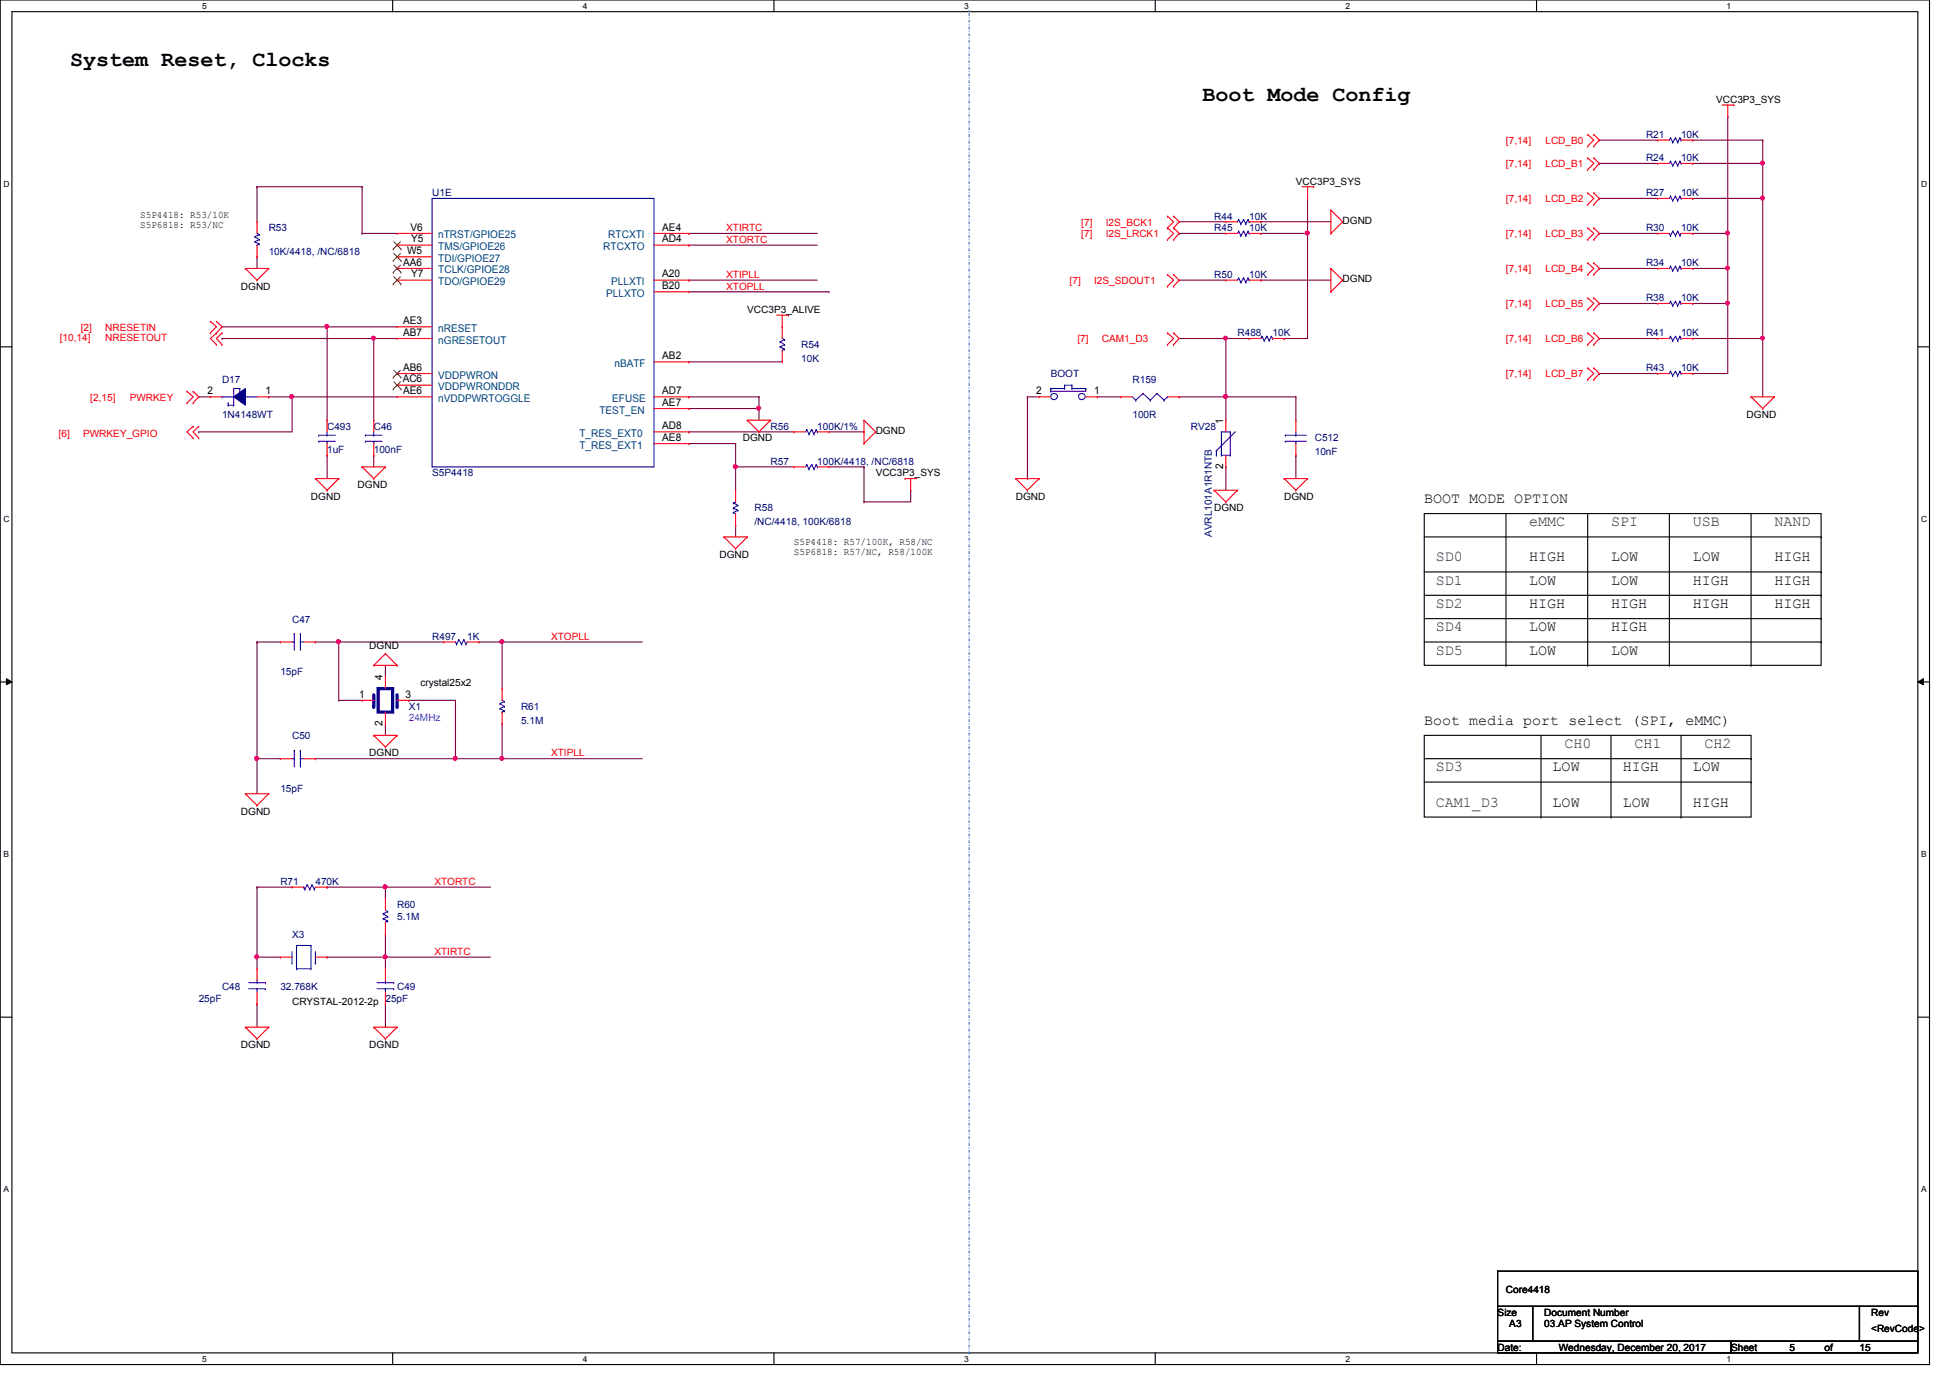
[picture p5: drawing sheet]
<svg xmlns="http://www.w3.org/2000/svg" width="297mm" height="210mm" viewBox="0 0 297 210" stroke-linecap="round" stroke-linejoin="round" font-family="sans-serif">
<path d="M0 0h293.9v207.9h-293.9zM1.8 1.8h290.3v204.3h-290.3z" fill="none" stroke="#000" stroke-width=".17"/>
<g fill="#fff">
<path d="M30.8 .3h.7v1.4h-.7z"/>
<path d="M30.8 206.3h.7v1.5h-.7z"/>
</g>
<path d="M59.8 0v1.8M59.8 206.1v1.8" fill="none" stroke="#000" stroke-width=".17"/>
<g fill="#fff">
<path d="M88.8 .3h.6v1.4h-.6z"/>
<path d="M88.8 206.3h.6v1.5h-.6z"/>
</g>
<path d="M117.9 0v1.8M117.9 206.1v1.8" fill="none" stroke="#000" stroke-width=".17"/>
<g fill="#fff">
<path d="M146.9 .3h.6v1.4h-.6z"/>
<path d="M146.9 206.3h.6v1.5h-.6z"/>
</g>
<path d="M176 0v1.8M176 206.1v1.8" fill="none" stroke="#000" stroke-width=".17"/>
<g fill="#fff">
<path d="M204.9 .3h.7v1.4h-.7z"/>
<path d="M204.9 206.3h.7v1.5h-.7z"/>
</g>
<path d="M234.1 0v1.8M234.1 206.1v1.8" fill="none" stroke="#000" stroke-width=".17"/>
<g fill="#fff">
<path d="M263 .3h.7v1.4h-.7z"/>
<path d="M263 206.3h.7v1.5h-.7z"/>
<path d="M.5 27.3h1v1.4h-1z"/>
<path d="M292.6 27.3h1v1.4h-1z"/>
<path d="M.5 78.3h1v1.5h-1z"/>
<path d="M292.6 78.3h1v1.5h-1z"/>
</g>
<path d="M0 52.8h1.8M292.1 52.8h1.8" fill="none" stroke="#000" stroke-width=".17"/>
<g fill="#fff">
<path d="M.5 129.4h.9v1.4h-.9z"/>
<path d="M292.6 129.4h.9v1.4h-.9z"/>
</g>
<path d="M0 103.9h1.8M292.1 103.9h1.8" fill="none" stroke="#000" stroke-width=".17"/>
<path d="M1 103.4l.8 .5-.8 .4zM292.1 103.9l.9-.5v.9z" fill="#000"/>
<path d="M1 103.4l.8 .5-.8 .4zM292.1 103.9l.9-.5v.9z" fill="none" stroke="#000" stroke-width=".15"/>
<g fill="#fff">
<path d="M.5 180.4h.8v1.5h-.8z"/>
<path d="M292.6 180.4h.8v1.5h-.8z"/>
</g>
<g fill="none" stroke="#000" stroke-width=".17">
<path d="M217 78.2h60.4v23.1h-60.4zM229.4 78.2v23.1M241.8 78.2v23.1M254.3 78.2v23.1M266.7 78.2v23.1M217 81.8h60.4M217 87.1h60.4M217 90.7h60.4M217 94.2h60.4M217 97.8h60.4M277.4 81.8h.1M277.4 87.1h.1"/>
<path d="M277.4 90.7h.1M277.4 94.2h.1M277.4 97.8h.1M217 112h49.7v12.5h-49.7zM217 115.6h49.7M217 119.1h49.7M229.4 101.3h.1M234.7 112v12.5M241.8 101.3h.1M245.4 112v12.5M254.3 101.3h.1M256.1 112v12.5"/>
<path d="M266.7 101.3h.1M266.7 115.6h.1M266.7 119.1h.1M234.7 124.5h.1M245.4 124.5h.1M256.1 124.5h.1M0 154.9h1.8M292.1 154.9h1.8"/>
</g>
<path d="M147.6 1.6h.1M147.6 206.2v-204.6" fill="none" stroke="#0080ff" stroke-width=".17" stroke-dasharray=".3 .3 0 .3"/>
<path d="M69.4 115.6h.1M69.4 115.6h7.1" fill="none" stroke="#800040" stroke-width=".17"/>
<circle cx="76.4" cy="115.5" r=".31" fill="#f0f"/>
<circle cx="76.4" cy="115.5" r=".31" fill="none" stroke="#f0f" stroke-width=".17"/>
<circle cx="69.3" cy="115.5" r=".31" fill="#f0f"/>
<circle cx="69.3" cy="115.5" r=".31" fill="none" stroke="#f0f" stroke-width=".17"/>
<path d="M104.9 55.1h.1M104.9 55.1h14.3M104.9 62.2h.1M104.9 62.2h10.7" fill="none" stroke="#800040" stroke-width=".17"/>
<circle cx="115.6" cy="62.2" r=".31" fill="#f0f"/>
<circle cx="115.6" cy="62.2" r=".31" fill="none" stroke="#f0f" stroke-width=".17"/>
<path d="M51.6 97.8h.1M51.6 97.8h16M39.2 135.1h.1M39.2 135.1v10.7" fill="none" stroke="#800040" stroke-width=".17"/>
<circle cx="39.1" cy="145.7" r=".31" fill="#f0f"/>
<circle cx="39.1" cy="145.7" r=".31" fill="none" stroke="#f0f" stroke-width=".17"/>
<path d="M49.8 135.1h.1M49.8 135.1h8.9" fill="none" stroke="#800040" stroke-width=".17"/>
<circle cx="58.7" cy="135.1" r=".31" fill="#f0f"/>
<circle cx="58.7" cy="135.1" r=".31" fill="none" stroke="#f0f" stroke-width=".17"/>
<g fill="none" stroke="#800040" stroke-width=".17">
<path d="M48 97.8h.1M48 97.8h3.6M51.6 97.8h.1M51.6 97.8v8.9M76.5 97.8h.1M76.5 97.8v7.1M48 115.6h.1M48 115.6h21.4M76.5 115.6h.1M76.5 110.2h.1M76.5 115.6h21.3M76.5 110.2v5.4"/>
<path d="M58.7 135.1h.1M58.7 135.1h16"/>
</g>
<circle cx="51.5" cy="97.7" r=".31" fill="#f0f"/>
<circle cx="51.5" cy="97.7" r=".31" fill="none" stroke="#f0f" stroke-width=".17"/>
<g fill="none" stroke="#800040" stroke-width=".17">
<path d="M56.9 51.6h.1M56.9 51.6v12.4M56.9 69.3h.1M56.9 69.3v1.8M39.2 97.8h.1M39.2 97.8h3.5M39.2 115.6h.1M39.2 115.6v5.3M39.2 115.6h3.5M51.6 106.7h.1M51.6 106.7h3.6M62.3 106.7h.1"/>
<path d="M62.3 106.7h7.1M69.4 106.7h.1M69.4 106.7v8.9M39.2 145.8h.1M39.2 152.9h.1M39.2 145.8v1.8M39.2 152.9v3.6M39.2 145.8h3.5M49.8 145.8h.1M49.8 145.8h8.9M58.7 145.8h.1M58.7 152.9h.1"/>
<path d="M58.7 145.8v1.8M58.7 152.9v3.6"/>
</g>
<circle cx="56.9" cy="51.5" r=".31" fill="#f0f"/>
<circle cx="56.9" cy="51.5" r=".31" fill="none" stroke="#f0f" stroke-width=".17"/>
<path d="M115.6 62.2h.1M115.6 62.2v1.8M39.2 97.8h.1M39.2 97.8v17.8" fill="none" stroke="#800040" stroke-width=".17"/>
<circle cx="39.1" cy="115.5" r=".31" fill="#f0f"/>
<circle cx="39.1" cy="115.5" r=".31" fill="none" stroke="#f0f" stroke-width=".17"/>
<g fill="none" stroke="#800040" stroke-width=".17">
<path d="M104.9 35.6h.1M104.9 37.3h.1M104.9 35.6h19.6M104.9 37.3h19.6M33.8 49.8h.1M33.8 51.6h.1M33.8 49.8h16M33.8 51.6h26.7M56.9 51.6h.1M104.9 42.7h.1M104.9 42.7h19.6M104.9 44.4h21.4"/>
<path d="M126.3 44.4h.1M104.9 60.5h.1M104.9 65.8h.1M104.9 67.6h.1M104.9 60.5h10.7M104.9 65.8h16M104.9 67.6h7.2M112.1 71.1h.1M112.1 71.1v3.6M115.6 60.5h.1M115.6 60.5v1.7M126.3 65.8h5.3"/>
<path d="M131.6 65.8h.1M76.5 97.8h.1M76.5 97.8h21.3"/>
</g>
<circle cx="112" cy="71.1" r=".31" fill="#f0f"/>
<circle cx="112" cy="71.1" r=".31" fill="none" stroke="#f0f" stroke-width=".17"/>
<path d="M30.3 60.5h.1M30.3 65.8h.1M30.3 60.5h1.7M40.9 60.5h.1M40.9 60.5h19.6M44.5 60.5h.1M44.5 60.5v5.3h-14.2M112.1 80h.1M112.1 80v1.8" fill="none" stroke="#800040" stroke-width=".17"/>
<circle cx="44.4" cy="60.4" r=".31" fill="#f0f"/>
<circle cx="44.4" cy="60.4" r=".31" fill="none" stroke="#f0f" stroke-width=".17"/>
<g fill="none" stroke="#800040" stroke-width=".17">
<path d="M179.6 35.6h.1M179.6 35.6h7.1M243.6 30.2h.1M243.6 30.2h8.9M257.8 21.3h.1M257.8 21.3h10.7M263.2 35.6h.1M263.2 35.6v5.3M257.8 51.6h.1M257.8 46.2h.1M257.8 56.9h.1M257.8 51.6h10.7"/>
<path d="M257.8 46.2h5.4M263.2 46.2h.1M263.2 46.2v10.7h-5.4"/>
</g>
<circle cx="263.1" cy="46.2" r=".31" fill="#f0f"/>
<circle cx="263.1" cy="46.2" r=".31" fill="none" stroke="#f0f" stroke-width=".17"/>
<g fill="none" stroke="#800040" stroke-width=".17">
<path d="M192.1 35.6h.1M199.2 30.2h.1M199.2 30.2v5.4h-7.1M243.6 24.9h.1M243.6 24.9h8.9M257.8 30.2h.1M257.8 24.9h.1M257.8 30.2h10.7M257.8 24.9h10.7M243.6 40.9h.1M243.6 56.9h.1M243.6 51.6h.1"/>
<path d="M243.6 46.2h.1M243.6 40.9h8.9M243.6 56.9h8.9M243.6 51.6h8.9M243.6 46.2h8.9M257.8 40.9h.1M257.8 40.9h5.4M263.2 40.9h.1M263.2 40.9v5.3"/>
</g>
<circle cx="263.1" cy="40.8" r=".31" fill="#f0f"/>
<circle cx="263.1" cy="40.8" r=".31" fill="none" stroke="#f0f" stroke-width=".17"/>
<path d="M179.6 33.8h.1M179.6 33.8h7.1M192.1 33.8h.1M192.1 33.8h10.6M243.6 21.3h.1M243.6 21.3h8.9M257.8 35.6h.1M257.8 35.6h5.4" fill="none" stroke="#800040" stroke-width=".17"/>
<circle cx="263.1" cy="35.5" r=".31" fill="#f0f"/>
<circle cx="263.1" cy="35.5" r=".31" fill="none" stroke="#f0f" stroke-width=".17"/>
<path d="M263.2 17.8h.1M263.2 17.8v17.8M243.6 35.6h.1M243.6 35.6h8.9M268.5 21.3h.1M268.5 24.9h.1M268.5 21.3v8.9" fill="none" stroke="#800040" stroke-width=".17"/>
<circle cx="268.5" cy="30.2" r=".31" fill="#f0f"/>
<circle cx="268.5" cy="30.2" r=".31" fill="none" stroke="#f0f" stroke-width=".17"/>
<circle cx="268.5" cy="24.8" r=".31" fill="#f0f"/>
<circle cx="268.5" cy="24.8" r=".31" fill="none" stroke="#f0f" stroke-width=".17"/>
<path d="M268.5 30.2h.1M268.5 30.2v30.3M268.5 51.6h.1" fill="none" stroke="#800040" stroke-width=".17"/>
<circle cx="268.5" cy="51.5" r=".31" fill="#f0f"/>
<circle cx="268.5" cy="51.5" r=".31" fill="none" stroke="#f0f" stroke-width=".17"/>
<g fill="none" stroke="#800040" stroke-width=".17">
<path d="M39.2 39.1h.1M39.2 28.4h.1M39.2 28.4v5.4M39.2 39.1v1.8M39.2 28.4h16M55.2 28.4h.1M55.2 35.6h.1M55.2 28.4v7.2M55.2 35.6h5.3M179.6 42.7h.1M179.6 42.7h7.1M192.1 42.7h.1"/>
<path d="M192.1 42.7h10.6M112.1 71.1h.1M112.1 67.6h.1M112.1 71.1h8.8M112.1 67.6v3.5M126.3 71.1h5.3M131.6 71.1h.1M131.6 76.5h.1M131.6 71.1v5.4M138.7 74.7h.1M138.7 74.7v1.8h-7.1M58.7 110.2h.1"/>
<path d="M58.7 101.3h.1M58.7 101.3v1.8M58.7 110.2v1.8M39.2 135.1h.1M39.2 135.1h5.3M58.7 142.2h.1M58.7 142.2v3.6"/>
</g>
<circle cx="58.7" cy="145.7" r=".31" fill="#f0f"/>
<circle cx="58.7" cy="145.7" r=".31" fill="none" stroke="#f0f" stroke-width=".17"/>
<path d="M49.8 49.8h.1M49.8 49.8v14.2M49.8 69.3h.1M49.8 69.3v3.6" fill="none" stroke="#800040" stroke-width=".17"/>
<circle cx="49.8" cy="49.7" r=".31" fill="#f0f"/>
<circle cx="49.8" cy="49.7" r=".31" fill="none" stroke="#f0f" stroke-width=".17"/>
<path d="M49.8 49.8h.1M49.8 49.8h10.7M186.7 51.6h.1M186.7 51.6v8.9" fill="none" stroke="#800040" stroke-width=".17"/>
<circle cx="186.7" cy="60.4" r=".31" fill="#f0f"/>
<circle cx="186.7" cy="60.4" r=".31" fill="none" stroke="#f0f" stroke-width=".17"/>
<circle cx="186.7" cy="51.5" r=".31" fill="#f0f"/>
<circle cx="186.7" cy="51.5" r=".31" fill="none" stroke="#f0f" stroke-width=".17"/>
<g fill="none" stroke="#800040" stroke-width=".17">
<path d="M199.2 35.6h.1M199.2 35.6v16h-3.6M179.6 51.6h7.1M186.7 51.6h.1M195.6 51.6h.1M156.5 72.9h.1M156.5 60.5h.1M156.5 60.5h1.8M156.5 60.5v12.4M167.2 60.5h.1M167.2 60.5h3.5M179.6 60.5h.1"/>
<path d="M179.6 60.5h17.8M186.7 71.1h.1M186.7 60.5h.1M186.7 71.1v3.6M197.4 60.5h.1M197.4 69.3h.1M197.4 60.5v3.5M197.4 69.3v3.6"/>
</g>
<circle cx="199.1" cy="35.5" r=".31" fill="#f0f"/>
<circle cx="199.1" cy="35.5" r=".31" fill="none" stroke="#f0f" stroke-width=".17"/>
<path d="M186.7 51.6h3.6M190.3 51.6h.1M186.7 60.5h.1M186.7 60.5v3.5M72.9 97.8h.1M72.9 97.8h3.6" fill="none" stroke="#800040" stroke-width=".17"/>
<circle cx="76.4" cy="97.7" r=".31" fill="#f0f"/>
<circle cx="76.4" cy="97.7" r=".31" fill="none" stroke="#f0f" stroke-width=".17"/>
<path d="M58.7 135.1h.1M58.7 135.1v1.8M58.7 145.8h.1M58.7 145.8h16" fill="none" stroke="#800040" stroke-width=".17"/>
<g fill="none" stroke="#f00" stroke-width=".17">
<path d="M262.3 16h1.8M263.2 17.8h.1M263.2 16v1.8M264.1 16h.1M177.8 34.7h.1M177.8 32.9h.1M177.8 36.5h.1M177.8 32.9l1 .9-1 .9M177.8 34.7l1 .9-1 .9M178.8 32.9h.1M178.8 34.7h.1M178.8 36.5h.1"/>
<path d="M178.8 32.9l.8 .9-.8 .9M178.8 34.7l.8 .9-.8 .9M186.7 33.8h.1M186.7 35.6h.1M186.7 33.8h1.8M186.7 35.6h1.8M190.3 33.8h1.8M190.3 35.6h1.8M192.1 33.8h.1M192.1 35.6h.1M198.3 28.4h1.8M199.2 30.2h.1"/>
<path d="M199.2 28.4v1.8M200.1 28.4h.1M202.7 32h.1M202.7 35.6h.1M202.7 32v3.6M202.7 32l1.8 1.8M204.5 33.8h.1M204.5 33.8l-1.8 1.8M241.8 22.3h.1M241.8 20.5h.1M241.8 25.8h.1M241.8 24h.1"/>
<path d="M241.8 31.2h.1M241.8 29.4h.1M241.8 36.5h.1M241.8 34.7h.1M241.8 20.5l1 .8-1 1M241.8 24l1 .9-1 .9M241.8 29.4l1 .8-1 1M241.8 34.7l1 .9-1 .9M242.8 20.5h.1M242.8 22.3h.1M242.8 24h.1M242.8 25.8h.1"/>
<path d="M242.8 29.4h.1M242.8 31.2h.1M242.8 34.7h.1M242.8 36.5h.1M242.8 20.5l.8 .8-.8 1M242.8 24l.8 .9-.8 .9M242.8 29.4l.8 .8-.8 1M242.8 34.7l.8 .9-.8 .9M252.5 30.2h.1M252.5 21.3h.1M252.5 30.2h1.8M252.5 21.3h1.8"/>
<path d="M256.1 30.2h1.7M256.1 21.3h1.7M257.8 30.2h.1M257.8 21.3h.1M28.5 59.6h.1M28.5 59.6l.9 .9-.9 .9M29.4 59.6h.1M29.4 59.6l.9 .9-.9 .9M32 48.9h.1M32 50.7h.1M32 48.9l1 .9-1 .9M33 52.5h.1"/>
<path d="M33 50.7h.1M33 48.9h.1M33 50.7l-1 .9 1 .9M33 48.9l.8 .9-.8 .9M33.8 52.5h.1M33.8 50.7h.1M33.8 50.7l-.8 .9 .8 .9M37.4 40.9h.1M37.4 40.9h3.5M37.4 40.9l1.8 1.8M39.2 42.7h.1M40.9 40.9h.1"/>
<path d="M40.9 40.9l-1.7 1.8M118.3 48h1.8M119.2 49.8h.1M119.2 48v1.8M120.1 48h.1M177.8 43.6h.1M177.8 41.8h.1M177.8 52.5h.1M177.8 50.7h.1M177.8 41.8l1 .9-1 .9M177.8 50.7l1 .9-1 .9M178.8 41.8h.1"/>
<path d="M178.8 43.6h.1M178.8 50.7h.1M178.8 52.5h.1M178.8 41.8l.8 .9-.8 .9M178.8 50.7l.8 .9-.8 .9M186.7 42.7h.1M186.7 42.7h1.8M190.3 42.7h1.8M192.1 42.7h.1M202.7 40.9h.1M202.7 44.4h.1M202.7 40.9v3.5"/>
<path d="M202.7 40.9l1.8 1.8M204.5 42.7h.1M204.5 42.7l-1.8 1.7M241.8 57.8h.1M241.8 56h.1M241.8 41.8h.1M241.8 40h.1M241.8 47.2h.1M241.8 45.4h.1M241.8 52.5h.1M241.8 50.7h.1M241.8 56l1 .9-1 .9"/>
<path d="M241.8 40l1 .9-1 .9M241.8 45.4l1 .8-1 1M241.8 50.7l1 .9-1 .9M242.8 56h.1M242.8 57.8h.1M242.8 40h.1M242.8 41.8h.1M242.8 45.4h.1M242.8 47.2h.1M242.8 50.7h.1M242.8 52.5h.1M242.8 56l.8 .9-.8 .9"/>
<path d="M242.8 40l.8 .9-.8 .9M242.8 45.4l.8 .8-.8 1M242.8 50.7l.8 .9-.8 .9M252.5 40.9h.1M252.5 56.9h.1M252.5 40.9h1.8M252.5 56.9h1.8M256.1 40.9h1.7M256.1 56.9h1.7M257.8 40.9h.1M257.8 56.9h.1M28.5 61.4h.1"/>
<path d="M29.4 61.4h.1M29.4 66.7h.1M29.4 64.9h.1M29.4 64.9l-.9 .9 .9 .9M30.3 66.7h.1M30.3 64.9h.1M30.3 64.9l-.9 .9 .9 .9M48 72.9h.1M48 72.9h3.6M48 72.9l1.8 1.8M49.8 74.7h.1M51.6 72.9h.1"/>
<path d="M51.6 72.9l-1.8 1.8M55.2 71.1h.1M55.2 71.1h3.5M55.2 71.1l1.7 1.8M56.9 72.9h.1M56.9 69.3h.1M56.9 64h.1M56.9 64v1.8M56.9 67.6v1.7M58.7 71.1h.1M58.7 71.1l-1.8 1.8M113.8 64h.1"/>
<path d="M113.8 64h3.6M113.8 64l1.8 1.8M115.6 65.8h.1M117.4 64h.1M117.4 64l-1.8 1.8M120.9 65.8h.1M120.9 65.8h1.8M124.5 65.8h1.8M126.3 65.8h.1M131.6 64h.1M131.6 67.6h.1M131.6 64v3.6"/>
<path d="M131.6 64l1.8 1.8M133.4 65.8h.1M133.4 65.8l-1.8 1.8M137.9 72.9h.1M137.9 72.9h1.8M138.7 74.7h.1M138.7 72.9v1.8M154.7 72.9h.1M154.7 72.9h3.6M154.7 72.9l1.8 1.8M156.5 74.7h.1M158.3 72.9h.1"/>
<path d="M158.3 60.5h.1M158.3 60.5h1.8M158.3 72.9l-1.8 1.8M165.4 60.5h1.8M167.2 60.5h.1M170.7 60.5h.1M170.7 60.5h1.8M177.8 60.5h1.8M179.6 60.5h.1M185 74.7h.1M185 74.7h3.5M185 74.7l1.7 1.8"/>
<path d="M186.7 76.5h.1M188.5 74.7h.1M188.5 74.7l-1.8 1.8M195.6 72.9h.1M195.6 72.9h3.6M195.6 72.9l1.8 1.8M197.4 74.7h.1M197.4 69.3h.1M197.4 64h.1M197.4 64v1.8M197.4 67.6v1.7M199.2 72.9h.1"/>
<path d="M199.2 72.9l-1.8 1.8M266.7 60.5h.1M266.7 60.5h3.6M266.7 60.5l1.8 1.7M268.5 62.2h.1M270.3 60.5h.1M270.3 60.5l-1.8 1.7M58.7 99.6h.1M58.7 99.6l-1.8 1.7M58.7 99.6l1.8 1.7M110.3 81.8h.1M110.3 81.8h3.5"/>
<path d="M110.3 81.8l1.8 1.8M112.1 83.6h.1M113.8 81.8h.1M113.8 81.8l-1.7 1.8M42.7 115.6h.1M42.7 115.6h1.8M46.3 115.6h1.7M48 115.6h.1M56.9 112h.1M56.9 101.3h.1M56.9 112h3.6M56.9 112l1.8 1.8"/>
<path d="M56.9 101.3h3.6M58.7 113.8h.1M60.5 112h.1M60.5 101.3h.1M60.5 112l-1.8 1.8M37.4 120.9h.1M37.4 120.9h3.5M37.4 120.9l1.8 1.8M39.2 122.7h.1M40.9 120.9h.1M40.9 120.9l-1.7 1.8M44.5 135.1h.1"/>
<path d="M44.5 135.1h1.8M48 135.1h1.8M49.8 135.1h.1M37.4 156.5h.1M37.4 156.5h3.5M37.4 156.5l1.8 1.7M39.2 158.2h.1M40.9 156.5h.1M40.9 156.5l-1.7 1.7M56.9 156.5h.1M56.9 156.5h3.6M56.9 156.5l1.8 1.7"/>
<path d="M58.7 158.2h.1M58.7 147.6h.1M58.7 152.9h.1M58.7 147.6v1.8M58.7 151.1v1.8M60.5 156.5h.1M60.5 156.5l-1.8 1.7"/>
</g>
<path d="M228.1 199h5.4v5.3h-5.4zM228.1 193.6h.1M228.1 193.6v5.4M228.1 193.6h64M233.5 199h49.7v5.3h-49.7zM283.2 199h8.9v5.3h-8.9zM292.1 193.6h.1M292.1 199h.1M292.1 193.6v5.4M228.1 204.3h35.6v1.8h-35.6zM263.7 204.3h28.4v1.8h-28.4z" fill="none" stroke="#000" stroke-width=".17"/>
<g fill="none" stroke="#00f" stroke-width=".17">
<path d="M188.7 33.4h.1M188.7 35.2h.1M188.7 33.4l-.2 .4M188.7 33.4l.3 .7M188.7 35.2l-.2 .4M188.7 35.2l.3 .7M189 34.1h.1M189 35.9h.1M189.4 33.4h.1M189.4 35.2h.1M189.4 33.4l-.4 .7M189.4 33.4l.4 .7"/>
<path d="M189.4 35.2l-.4 .7M189.4 35.2l.4 .7M189.8 34.1h.1M189.8 35.9h.1M190.1 33.4h.1M190.1 35.2h.1M190.1 33.4l-.3 .7M190.1 33.4l.2 .4M190.1 35.2l-.3 .7M190.1 35.2l.2 .4M190.3 33.8h.1M190.3 35.6h.1"/>
<path d="M254.5 29.9h.1M254.5 21h.1M254.5 29.9l-.2 .3M254.5 29.9l.3 .7M254.5 21l-.2 .3M254.5 21l.3 .7M254.8 30.6h.1M254.8 21.7h.1M255.2 29.9h.1M255.2 21h.1M255.2 29.9l-.4 .7M255.2 29.9l.4 .7"/>
<path d="M255.2 21l-.4 .7M255.2 21l.4 .7M255.6 30.6h.1M255.6 21.7h.1M255.9 29.9h.1M255.9 21h.1M255.9 29.9l-.3 .7M255.9 29.9l.2 .3M255.9 21l-.3 .7M255.9 21l.2 .3M256.1 30.2h.1M256.1 21.3h.1"/>
<path d="M36.5 59.2h.1M36.5 59.2h-.9v2.5M160.1 59.6h.1M160.1 59.2h.1M160.1 59.2v.4M160.1 59.2h2.1M162.2 59.2h.1M162.2 58.7h.1M162.2 58.7v.5M162.2 58.7h1.1M163.3 58.7h.1M163.3 59.2h.1"/>
<path d="M163.3 59.2h2.1M163.3 58.7v.5M165.4 59.2h.1M165.4 59.2v.4h-5.3M174.1 59.9h.1M174.1 59.9l-1.1 1.1M174.1 59.9l1.1 1.1M176.2 59.9h.1M176.2 59.9l-1 1.1M176.2 59.9l1.1 1.1M188.7 42.3h.1M188.7 42.3l-.2 .4"/>
<path d="M188.7 42.3l.3 .7M189 43h.1M189.4 42.3h.1M189.4 42.3l-.4 .7M189.4 42.3l.4 .7M189.8 43h.1M190.1 42.3h.1M190.1 42.3l-.3 .7M190.1 42.3l.2 .4M190.3 42.7h.1M254.5 40.6h.1M254.5 56.6h.1"/>
<path d="M254.5 40.6l-.2 .3M254.5 40.6l.3 .6M254.5 56.6l-.2 .3M254.5 56.6l.3 .6M254.8 41.2h.1M254.8 57.2h.1M255.2 40.6h.1M255.2 56.6h.1M255.2 40.6l-.4 .6M255.2 40.6l.4 .6M255.2 56.6l-.4 .6M255.2 56.6l.4 .6"/>
<path d="M255.6 41.2h.1M255.6 57.2h.1M255.9 40.6h.1M255.9 56.6h.1M255.9 40.6l-.3 .6M255.9 40.6l.2 .3M255.9 56.6l-.3 .6M255.9 56.6l.2 .3M256.1 40.9h.1M256.1 56.9h.1M33.8 60.5h.1M33.8 60.5h1.8"/>
<path d="M34.8 61.7h.1M34.8 61.7h.8M35.6 61.7h.1M37.4 60.5h.1M37.4 60.5h1.8M55.7 66.3h.1M55.7 67.2h.1M55.7 66.3h2.5M55.7 67.2h2.5M56.9 67.2h.1M56.9 66.3h.1M56.9 65.8v.5"/>
<path d="M56.9 67.2v.4M122.9 65.4h.1M122.9 65.4l-.2 .4M122.9 65.4l.3 .7M123.2 66.1h.1M123.7 65.4h.1M123.7 65.4l-.5 .7M123.7 65.4l.3 .7M124 66.1h.1M124.3 65.4h.1M124.3 65.4l-.3 .7M124.3 65.4l.2 .4"/>
<path d="M124.5 65.8h.1M172.5 60.5l.5 .5M173 61h.1M175.2 61h.1M177.3 61h.1M177.8 60.5h.1M177.8 60.5l-.5 .5M195.8 66.3h.1M195.8 67.2h.1M195.8 66.3h3.2M195.8 67.2h3.2M197.4 67.2h.1"/>
<path d="M197.4 66.3h.1M197.4 65.8v.5M197.4 67.2v.4M44.5 115.6h.3M44.8 115.6h.1M44.8 114.3h.1M44.8 114.3v2.5M45.8 114.3h.1M45.8 115.6h.1M45.8 115.6h.5M45.8 114.3v2.5M46.3 135.1h.1"/>
<path d="M46.3 135.1l.1 .4M46.4 135.5h.1M46.8 134.8h.1M46.8 134.8l.4 .7M46.8 134.8l-.4 .7M47.2 135.5h.1M47.5 134.8h.1M47.5 134.8l.4 .7M47.5 134.8l-.3 .7M47.9 135.5h.1M48 135.1l-.1 .4M57.4 150.6h2.6"/>
<path d="M57.4 149.7h2.6M58.7 149.7h.1M58.7 150.6h.1M58.7 149.4v.3M58.7 150.6v.5M60 150.6h.1M60 149.7h.1"/>
<circle cx="160.6" cy="60.4" r=".5"/>
<circle cx="164.8" cy="60.4" r=".5"/>
</g>
<path d="M35.6 60.5l1.8-1.3v2.5z" fill-rule="evenodd" fill="#00f"/>
<g fill="none" stroke="#00f" stroke-width=".17">
<path d="M38.8 36.1h.1M38.8 36.8h.1M38.8 36.1l.7 .4M38.8 36.8l.7 .4M39.2 37.3h.1M39.2 35.6l.3 .1M39.5 35.7h.1M39.5 36.5h.1M39.5 37.2h.1M39.5 35.7l-.7 .4M39.5 36.5l-.7 .3M39.5 37.2l-.3 .1"/>
<path d="M65.8 30.2h33.8v40.9h-33.8zM254.3 35.6h.1M254.3 35.6l.2 .3M254.5 35.9h.1M254.5 24.6h.1M254.5 24.6l-.2 .3M254.5 24.6l.3 .6M254.8 35.2h.1M254.8 25.2h.1M254.8 35.2l.4 .7M254.8 35.2l-.3 .7M255.2 35.9h.1"/>
<path d="M255.2 24.6h.1M255.2 24.6l-.4 .6M255.2 24.6l.4 .6M255.6 35.2h.1M255.6 25.2h.1M255.6 35.2l.3 .7M255.6 35.2l-.4 .7M255.9 35.9h.1M255.9 24.6h.1M255.9 24.6l-.3 .6M255.9 24.6l.2 .3M256.1 24.9h.1"/>
<path d="M256.1 35.6l-.2 .3M36.5 59.6h.1M36.5 59.2v.4M118.8 52.1h.1M118.8 52.8h.1M118.8 52.1l.7 .4M118.8 52.8l.7 .4M119.2 53.3h.1M119.2 51.6l.3 .1M119.5 51.7h.1M119.5 52.5h.1M119.5 53.2h.1"/>
<path d="M119.5 51.7l-.7 .4M119.5 52.5l-.7 .3M119.5 53.2l-.3 .1M254.5 51.2h.1M254.5 45.9h.1M254.5 51.2l-.2 .4M254.5 51.2l.3 .7M254.5 45.9l-.2 .3M254.5 45.9l.3 .7M254.8 51.9h.1M254.8 46.6h.1M255.2 51.2h.1"/>
<path d="M255.2 45.9h.1M255.2 51.2l-.4 .7M255.2 51.2l.4 .7M255.2 45.9l-.4 .7M255.2 45.9l.4 .7M255.6 51.9h.1M255.6 46.6h.1M255.9 51.2h.1M255.9 45.9h.1M255.9 51.2l-.3 .7M255.9 51.2l.2 .4M255.9 45.9l-.3 .7"/>
<path d="M255.9 45.9l.2 .3M256.1 51.6h.1M256.1 46.2h.1M34.8 61.4h.1M34.8 61.4v.3M35.6 60.5l1.8-1.3v2.5zM111.7 78.1h.1M111.7 77.4h.1M111.7 76.6h.1M111.7 78.1l.4 .1M111.7 77.4l.7 .3M111.7 76.6l.7 .4"/>
<path d="M112.1 76.5h.1M112.1 76.5l-.4 .1M112.4 77.7h.1M112.4 77h.1M112.4 77.7l-.7 .4M112.4 77l-.7 .4M44.5 97.8h.3M44.8 97.8h.1M44.8 96.5h.1M44.8 96.5v2.6M45.8 96.5h.1M45.8 97.8h.1"/>
<path d="M45.8 97.8h.5M45.8 96.5v2.6M69.4 97.8h.1M69.4 97.8l.2 .3M69.6 98.1h.1M69.9 97.5h.1M69.9 97.5l.4 .6M69.9 97.5l-.3 .6M70.3 98.1h.1M70.7 97.5h.1M70.7 97.5l.3 .6M70.7 97.5l-.4 .6"/>
<path d="M71 98.1h.1M71.2 97.8l-.2 .3M76.2 107.2h.1M76.2 107.9h.1M76.2 107.2l.6 .4M76.2 107.9l.6 .4M76.5 108.5h.1M76.5 106.7l.3 .1M76.8 106.8h.1M76.8 107.6h.1M76.8 108.3h.1M76.8 106.8l-.6 .4"/>
<path d="M76.8 107.6l-.6 .3M76.8 108.3l-.3 .2M58.4 139.2h.1M58.4 140h.1M58.4 139.2l.7 .4M58.4 140l.7 .3M58.7 138.7l.4 .2M59.1 138.9h.1M59.1 139.6h.1M59.1 138.9l-.7 .3M59.1 139.6l-.7 .4M37.9 150.6h2.5"/>
<path d="M37.9 149.7h2.5M39.2 149.7h.1M39.2 150.6h.1M39.2 149.4v.3M39.2 150.6v.5M40.4 150.6h.1M40.4 149.7h.1M44.5 146.7h.1M44.5 144.9v1.8M45.2 147.6h.1M45.2 144h.1M45.2 144v3.6"/>
<path d="M45.2 147.6h2.2M45.2 144h2.2M47.4 147.6h.1M47.4 144h.1M47.4 144v3.6M48 146.7h.1M48 144.9v1.8M58.7 140.5h.1M59.1 140.3h.1M59.1 140.3l-.4 .2"/>
</g>
<g fill="none" stroke="#f00" stroke-width=".17">
<path d="M39.2 33.8h.1M39.2 39.1h.1M39.2 33.8v1.8M39.2 37.3v1.8M60.5 35.6h.1M60.5 37.3h.1M60.5 39.1h.1M60.5 35.6h5.3M60.5 37.3h5.3M60.5 39.1h5.3M99.6 35.6h5.3M99.6 37.3h5.3"/>
<path d="M104.9 35.6h.1M104.9 37.3h.1M252.5 35.6h.1M252.5 24.9h.1M252.5 35.6h1.8M252.5 24.9h1.8M256.1 35.6h1.7M256.1 24.9h1.7M257.8 35.6h.1M257.8 24.9h.1M60.5 40.9h.1M60.5 42.7h.1"/>
<path d="M60.5 49.8h.1M60.5 51.6h.1M60.5 56.9h.1M60.5 58.7h.1M60.5 51.6h5.3M60.5 40.9h5.3M60.5 42.7h5.3M60.5 49.8h5.3M60.5 56.9h5.3M60.5 58.7h5.3M99.6 42.7h5.3M99.6 44.4h5.3"/>
<path d="M99.6 55.1h5.3M104.9 42.7h.1M104.9 44.4h.1M104.9 55.1h.1M119.2 49.8h.1M119.2 55.1h.1M119.2 49.8v1.8M119.2 53.3v1.8M252.5 51.6h.1M252.5 46.2h.1M252.5 51.6h1.8M252.5 46.2h1.8"/>
<path d="M256.1 51.6h1.7M256.1 46.2h1.7M257.8 51.6h.1M257.8 46.2h.1M32 60.5h.1M32 60.5h1.8M39.2 60.5h1.7M40.9 60.5h.1M60.5 60.5h.1M60.5 60.5h5.3M99.6 60.5h5.3M99.6 62.2h5.3"/>
<path d="M99.6 65.8h5.3M99.6 67.6h5.3M104.9 60.5h.1M104.9 62.2h.1M104.9 65.8h.1M104.9 67.6h.1M112.1 74.7h.1M112.1 74.7v1.8M112.1 78.2v1.8M42.7 97.8h.1M42.7 97.8h1.8M46.3 97.8h1.7"/>
<path d="M48 97.8h.1M67.6 97.8h.1M67.6 97.8h1.8M71.2 97.8h1.7M72.9 97.8h.1M112.1 80h.1M76.5 104.9h.1M76.5 110.2h.1M76.5 104.9v1.8M76.5 108.5v1.7M58.7 136.9h.1M58.7 136.9v1.8"/>
<path d="M39.2 147.6h.1M39.2 152.9h.1M39.2 147.6v1.8M39.2 151.1v1.8M42.7 145.8h.1M42.7 145.8h1.8M48 145.8h1.8M49.8 145.8h.1M58.7 142.2h.1M58.7 140.5v1.7"/>
</g>
<g fill="none" stroke="#804000" stroke-width=".15">
<path d="M59.9 37.9h.1M59.9 39.7h.1M60 36.8l1.1 1.1M60 38.6l1.1 1.1M61 36.8l-1.1 1.1M61 38.6l-1.1 1.1M61.1 37.9h.1M61.1 39.7h.1M59.9 41.5h.1M59.9 43.3h.1M59.9 57.5h.1M59.9 59.3h.1"/>
<path d="M60 40.4l1.1 1.1M60 42.2l1.1 1.1M60 56.4l1.1 1.1M60 58.2l1.1 1.1M61 40.4l-1.1 1.1M61 42.2l-1.1 1.1M61 56.4l-1.1 1.1M61 58.2l-1.1 1.1M61.1 41.5h.1M61.1 43.3h.1M61.1 57.5h.1M61.1 59.3h.1"/>
</g>
<path d="M56.9 105.8v1.8" fill="none" stroke="#00f" stroke-width=".51"/>
<circle cx="56.9" cy="107.6" r=".25" fill="#00f"/>
<path d="M60.5 105.8v1.8" fill="none" stroke="#00f" stroke-width=".51"/>
<circle cx="60.5" cy="107.6" r=".25" fill="#00f"/>
<path d="M57.6 104.9h2.2v3.6h-2.2z" fill="none" stroke="#00f" stroke-width=".51"/>
<g fill="none" stroke="#f00" stroke-width=".17">
<path d="M190.3 51.6h.1M190.3 51.6h1.8M193.8 51.6h1.8M195.6 51.6h.1M49.8 69.3h.1M49.8 64h.1M49.8 64v1.8M49.8 67.6v1.7M120.9 71.1h.1M120.9 71.1h1.8M124.5 71.1h1.8M126.3 71.1h.1"/>
<path d="M186.7 64h.1M186.7 71.1h.1M186.7 64v1.8M186.7 69.3v1.8M55.2 106.7h.1M55.2 106.7h1.7M58.7 110.2h.1M58.7 103.1h.1M58.7 103.1v1.8M58.7 108.5v1.7M60.5 106.7h1.8M62.3 106.7h.1"/>
</g>
<g fill="none" stroke="#00f" stroke-width=".17">
<path d="M192.2 51.2h.1M192.2 51.2l-.1 .4M192.2 51.2l.4 .7M192.6 51.9h.1M193 51.2h.1M193 51.2l-.4 .7M193 51.2l.3 .7M193.3 51.9h.1M193.7 51.2h.1M193.7 51.2l-.4 .7M193.7 51.2l.1 .4M193.8 51.6h.1"/>
<path d="M48.6 66.3h.1M48.6 67.2h.1M48.6 66.3h2.5M48.6 67.2h2.5M49.8 67.2h.1M49.8 66.3h.1M49.8 65.8v.5M49.8 67.2v.4M122.9 70.8h.1M122.9 70.8l-.2 .3M122.9 70.8l.3 .7M123.2 71.5h.1"/>
<path d="M123.7 70.8h.1M123.7 70.8l-.5 .7M123.7 70.8l.3 .7M124 71.5h.1M124.3 70.8h.1M124.3 70.8l-.3 .7M124.3 70.8l.2 .3M124.5 71.1h.1M185.3 68.7h.1M185.3 69.3h.1M185.3 68.7v.6M186.1 69.3h.1"/>
<path d="M186.1 65.8h.1M186.1 65.8h1.3M186.1 69.3h1.3M186.1 65.8v3.5M187.4 65.8h.1M187.4 69.3h.1M187.4 65.8v3.5M188.2 65.8l-2.9 2.9"/>
</g>
<circle cx="76.4" cy="115.5" r=".31" fill="#f0f"/>
<circle cx="76.4" cy="115.5" r=".31" fill="none" stroke="#f0f" stroke-width=".17"/>
<circle cx="69.3" cy="115.5" r=".31" fill="#f0f"/>
<circle cx="69.3" cy="115.5" r=".31" fill="none" stroke="#f0f" stroke-width=".17"/>
<circle cx="115.6" cy="62.2" r=".31" fill="#f0f"/>
<circle cx="115.6" cy="62.2" r=".31" fill="none" stroke="#f0f" stroke-width=".17"/>
<circle cx="39.1" cy="145.7" r=".31" fill="#f0f"/>
<circle cx="39.1" cy="145.7" r=".31" fill="none" stroke="#f0f" stroke-width=".17"/>
<circle cx="58.7" cy="135.1" r=".31" fill="#f0f"/>
<circle cx="58.7" cy="135.1" r=".31" fill="none" stroke="#f0f" stroke-width=".17"/>
<circle cx="51.5" cy="97.7" r=".31" fill="#f0f"/>
<circle cx="51.5" cy="97.7" r=".31" fill="none" stroke="#f0f" stroke-width=".17"/>
<circle cx="56.9" cy="51.5" r=".31" fill="#f0f"/>
<circle cx="56.9" cy="51.5" r=".31" fill="none" stroke="#f0f" stroke-width=".17"/>
<circle cx="39.1" cy="115.5" r=".31" fill="#f0f"/>
<circle cx="39.1" cy="115.5" r=".31" fill="none" stroke="#f0f" stroke-width=".17"/>
<circle cx="112" cy="71.1" r=".31" fill="#f0f"/>
<circle cx="112" cy="71.1" r=".31" fill="none" stroke="#f0f" stroke-width=".17"/>
<circle cx="44.4" cy="60.4" r=".31" fill="#f0f"/>
<circle cx="44.4" cy="60.4" r=".31" fill="none" stroke="#f0f" stroke-width=".17"/>
<circle cx="263.1" cy="46.2" r=".31" fill="#f0f"/>
<circle cx="263.1" cy="46.2" r=".31" fill="none" stroke="#f0f" stroke-width=".17"/>
<circle cx="263.1" cy="40.8" r=".31" fill="#f0f"/>
<circle cx="263.1" cy="40.8" r=".31" fill="none" stroke="#f0f" stroke-width=".17"/>
<circle cx="263.1" cy="35.5" r=".31" fill="#f0f"/>
<circle cx="263.1" cy="35.5" r=".31" fill="none" stroke="#f0f" stroke-width=".17"/>
<circle cx="268.5" cy="30.2" r=".31" fill="#f0f"/>
<circle cx="268.5" cy="30.2" r=".31" fill="none" stroke="#f0f" stroke-width=".17"/>
<circle cx="268.5" cy="24.8" r=".31" fill="#f0f"/>
<circle cx="268.5" cy="24.8" r=".31" fill="none" stroke="#f0f" stroke-width=".17"/>
<circle cx="268.5" cy="51.5" r=".31" fill="#f0f"/>
<circle cx="268.5" cy="51.5" r=".31" fill="none" stroke="#f0f" stroke-width=".17"/>
<circle cx="58.7" cy="145.7" r=".31" fill="#f0f"/>
<circle cx="58.7" cy="145.7" r=".31" fill="none" stroke="#f0f" stroke-width=".17"/>
<circle cx="49.8" cy="49.7" r=".31" fill="#f0f"/>
<circle cx="49.8" cy="49.7" r=".31" fill="none" stroke="#f0f" stroke-width=".17"/>
<circle cx="186.7" cy="60.4" r=".31" fill="#f0f"/>
<circle cx="186.7" cy="60.4" r=".31" fill="none" stroke="#f0f" stroke-width=".17"/>
<circle cx="186.7" cy="51.5" r=".31" fill="#f0f"/>
<circle cx="186.7" cy="51.5" r=".31" fill="none" stroke="#f0f" stroke-width=".17"/>
<circle cx="199.1" cy="35.5" r=".31" fill="#f0f"/>
<circle cx="199.1" cy="35.5" r=".31" fill="none" stroke="#f0f" stroke-width=".17"/>
<circle cx="76.4" cy="97.7" r=".31" fill="#f0f"/>
<circle cx="76.4" cy="97.7" r=".31" fill="none" stroke="#f0f" stroke-width=".17"/>
<g font-size="3.3">
<text x="10.7" y="10">System Reset, Clocks</text>
<text x="183.2" y="15.3">Boot Mode Config</text>
</g>
<g font-size="2.3">
<text x="217" y="76.6">BOOT MODE OPTION</text>
<text x="233" y="85.5">HIGH</text>
<text x="233" y="89.1">LOW</text>
<text x="245.4" y="85.5">LOW</text>
<text x="245.4" y="89.1">LOW</text>
<text x="257.8" y="85.5">LOW</text>
<text x="257.8" y="89.1">HIGH</text>
<text x="270.3" y="85.5">HIGH</text>
<text x="270.3" y="89.1">HIGH</text>
<text x="233" y="92.6">HIGH</text>
<text x="245.4" y="92.6">HIGH</text>
<text x="257.8" y="92.6">HIGH</text>
<text x="270.3" y="92.6">HIGH</text>
<text x="233" y="96.2">LOW</text>
<text x="233" y="99.7">LOW</text>
<text x="245.4" y="96.2">HIGH</text>
<text x="245.4" y="99.7">LOW</text>
<text x="217" y="110.4">Boot media port select (SPI, eMMC)</text>
<text x="236.5" y="117.5">LOW</text>
<text x="247.2" y="117.5">HIGH</text>
<text x="257.8" y="117.5">LOW</text>
<text x="236.5" y="122.9">LOW</text>
<text x="247.2" y="122.9">LOW</text>
<text x="257.8" y="122.9">HIGH</text>
</g>
<g font-size="2.3" fill="#008000">
<text x="233" y="80.2">eMMC</text>
<text x="245.4" y="80.2">SPI</text>
<text x="257.8" y="80.2">USB</text>
<text x="270.3" y="80.2">NAND</text>
<text x="218.7" y="85.5">SD0</text>
<text x="218.7" y="89.1">SD1</text>
<text x="218.7" y="92.6">SD2</text>
<text x="218.7" y="96.2">SD4</text>
<text x="218.7" y="99.7">SD5</text>
<text x="238.3" y="114">CH0</text>
<text x="249" y="114">CH1</text>
<text x="259.6" y="114">CH2</text>
<text x="218.7" y="117.5">SD3</text>
<text x="218.7" y="122.9">CAM1_D3</text>
</g>
<g font-size="1.6">
<text x="62.5" y="35.1">V6</text>
<text x="100.9" y="35.1">AE4</text>
<text x="61.4" y="40.5">AA6</text>
<text x="62" y="38.7">W5</text>
<text x="62.6" y="36.9">Y5</text>
<text x="100.9" y="36.9">AD4</text>
<text x="62.6" y="42.2">Y7</text>
<text x="100.9" y="42.2">A20</text>
<text x="100.9" y="44">B20</text>
<text x="61.4" y="49.4">AE3</text>
<text x="61.4" y="51.1">AB7</text>
<text x="61.3" y="58.3">AC6</text>
<text x="61.4" y="56.5">AB6</text>
<text x="100.9" y="54.7">AB2</text>
<text x="31.6" y="60">2</text>
<text x="40.4" y="60">1</text>
<text x="61.4" y="60">AE6</text>
<text x="100.9" y="60">AD7</text>
<text x="100.9" y="61.8">AE7</text>
<text x="100.9" y="65.4">AD8</text>
<text x="157.9" y="60">2</text>
<text x="166.7" y="60">1</text>
<text x="186.3" y="64.5" transform="rotate(-90 186.3 64.5)">1</text>
<text x="100.9" y="67.1">AE8</text>
<text x="186.3" y="71.5" transform="rotate(-90 186.3 71.5)">2</text>
<text x="54.7" y="106.3">1</text>
<text x="58.3" y="103.6" transform="rotate(-90 58.3 103.6)">4</text>
<text x="61.8" y="106.3">3</text>
<text x="58.3" y="110.6" transform="rotate(-90 58.3 110.6)">2</text>
</g>
<g font-size="1.6" fill="#004080">
<text x="66.8" y="36.3">nTRST/GPIOE25</text>
<text x="66.8" y="38.1">TMS/GPIOE26</text>
<text x="66.8" y="39.9">TDI/GPIOE27</text>
<text x="66.8" y="41.7">TCLK/GPIOE28</text>
<text x="91.9" y="38.1">RTCXTO</text>
<text x="92.7" y="36.3">RTCXTI</text>
<text x="66.8" y="43.4">TDO/GPIOE29</text>
<text x="92.3" y="45.2">PLLXTO</text>
<text x="93.1" y="43.4">PLLXTI</text>
<text x="66.8" y="50.5">nRESET</text>
<text x="66.8" y="52.3">nGRESETOUT</text>
<text x="66.8" y="57.7">VDDPWRON</text>
<text x="66.8" y="59.4">VDDPWRONDDR</text>
<text x="93.6" y="55.9">nBATF</text>
<text x="66.8" y="61.2">nVDDPWRTOGGLE</text>
<text x="91.3" y="63">TEST_EN</text>
<text x="93.3" y="61.2">EFUSE</text>
<text x="88.3" y="66.5">T_RES_EXT0</text>
<text x="88.3" y="68.3">T_RES_EXT1</text>
</g>
<g font-size="1.5">
<text x="261.4" y="15.7">VCC3P3_SYS</text>
<text x="197.4" y="28.1">VCC3P3_SYS</text>
<text x="21.4" y="33.3">S5P4418: R53/10K</text>
<text x="21.4" y="34.8">S5P6818: R53/NC</text>
<text x="204.5" y="34.1">DGND</text>
<text x="36.7" y="44.1">DGND</text>
<text x="113.8" y="47.7">VCC3P3_ALIVE</text>
<text x="204.5" y="43">DGND</text>
<text x="266.1" y="63.7">DGND</text>
<text x="113.2" y="67.2">DGND</text>
<text x="133.4" y="66.1">DGND</text>
<text x="47.4" y="76.1">DGND</text>
<text x="54.5" y="74.3">DGND</text>
<text x="133.4" y="72.6">VCC3P3_SYS</text>
<text x="154.7" y="76.1">DGND</text>
<text x="185" y="77.9">DGND</text>
<text x="195.6" y="76.1">DGND</text>
<text x="120.9" y="83.1">S5P4418: R57/100K, R58/NC</text>
<text x="109.6" y="85">DGND</text>
<text x="120.9" y="84.6">S5P6818: R57/NC, R58/100K</text>
<text x="56.3" y="98.9">DGND</text>
<text x="64" y="104.6">crystal25x2</text>
<text x="56.3" y="115.2">DGND</text>
<text x="36.7" y="124.1">DGND</text>
<text x="44.5" y="153.1">CRYSTAL-2012-2p</text>
<text x="36.7" y="159.7">DGND</text>
<text x="56.3" y="159.7">DGND</text>
<text x="229.4" y="197">Core4418</text>
<text x="228.1" y="200.4">Size</text>
<text x="229.9" y="202.2">A3</text>
<text x="235.2" y="200.4">Document Number</text>
<text x="235.2" y="202.2">03.AP System Control</text>
<text x="285" y="202.9">&lt;RevCode&gt;</text>
<text x="285" y="200.4">Rev</text>
<text x="228.1" y="205.7">Date:</text>
<text x="237.4" y="205.7">Wednesday, December 20, 2017</text>
<text x="263.7" y="205.7">Sheet</text>
<text x="272.6" y="205.7">5</text>
<text x="277.9" y="205.7">of</text>
<text x="283.2" y="205.7">15</text>
</g>
<g font-size="1.5" fill="#f00">
<text x="229.4" y="21.9">[7,14]</text>
<text x="235.4" y="21.9">LCD_B0</text>
<text x="229.4" y="25.5">[7,14]</text>
<text x="235.4" y="25.5">LCD_B1</text>
<text x="110.6" y="35.2">XTIRTC</text>
<text x="164.7" y="34.4">[7]</text>
<text x="168.4" y="34.4">I2S_BCK1</text>
<text x="229.4" y="30.8">[7,14]</text>
<text x="235.4" y="30.8">LCD_B2</text>
<text x="110.6" y="37">XTORTC</text>
<text x="164.7" y="36.2">[7]</text>
<text x="168.4" y="36.2">I2S_LRCK1</text>
<text x="229.4" y="36.2">[7,14]</text>
<text x="229.4" y="41.5">[7,14]</text>
<text x="235.4" y="36.2">LCD_B3</text>
<text x="235.4" y="41.5">LCD_B4</text>
<text x="110.6" y="42.3">XTIPLL</text>
<text x="110.6" y="44.1">XTOPLL</text>
<text x="162.9" y="43.3">[7]</text>
<text x="166.7" y="43.3">I2S_SDOUT1</text>
<text x="229.4" y="46.8">[7,14]</text>
<text x="235.4" y="46.8">LCD_B5</text>
<text x="9.1" y="51.9">[10,14]</text>
<text x="12.3" y="50.4">[2]</text>
<text x="16" y="51.9">NRESETOUT</text>
<text x="16" y="50.4">NRESETIN</text>
<text x="164.1" y="52.2">[7]</text>
<text x="167.8" y="52.2">CAM1_D3</text>
<text x="229.4" y="52.2">[7,14]</text>
<text x="235.4" y="52.2">LCD_B6</text>
<text x="229.4" y="57.5">[7,14]</text>
<text x="235.4" y="57.5">LCD_B7</text>
<text x="13.8" y="61">[2,15]</text>
<text x="19.8" y="61">PWRKEY</text>
<text x="8.9" y="66.5">[6]</text>
<text x="12.7" y="66.5">PWRKEY_GPIO</text>
<text x="83.9" y="97.5">XTOPLL</text>
<text x="83.9" y="115.2">XTIPLL</text>
<text x="66.2" y="134.8">XTORTC</text>
<text x="66.2" y="145.5">XTIRTC</text>
</g>
<g font-size="1.5" fill="#000080">
<text x="250.7" y="21">R21</text>
<text x="256.1" y="21">10K</text>
<text x="65.8" y="29.9">U1E</text>
<text x="250.7" y="29.9">R27</text>
<text x="250.7" y="24.6">R24</text>
<text x="256.1" y="29.9">10K</text>
<text x="256.1" y="24.6">10K</text>
<text x="40.9" y="35.2">R53</text>
<text x="185" y="33.4">R44</text>
<text x="185" y="35.2">R45</text>
<text x="190.3" y="33.4">10K</text>
<text x="190.3" y="35.2">10K</text>
<text x="250.7" y="35.2">R30</text>
<text x="256.1" y="35.2">10K</text>
<text x="40.9" y="38.8">10K/4418, /NC/6818</text>
<text x="250.7" y="40.6">R34</text>
<text x="256.1" y="40.6">10K</text>
<text x="185" y="42.3">R50</text>
<text x="190.3" y="42.3">10K</text>
<text x="250.7" y="45.9">R38</text>
<text x="256.1" y="45.9">10K</text>
<text x="122" y="53">R54</text>
<text x="188.5" y="51.2">R488</text>
<text x="193.8" y="51.2">10K</text>
<text x="250.7" y="51.2">R41</text>
<text x="256.1" y="51.2">10K</text>
<text x="33.8" y="58.3">D17</text>
<text x="122" y="55.1">10K</text>
<text x="160.1" y="57.5">BOOT</text>
<text x="172.5" y="58.3">R159</text>
<text x="250.7" y="56.6">R43</text>
<text x="256.1" y="56.6">10K</text>
<text x="33.8" y="63.7">1N4148WT</text>
<text x="49.8" y="65.4">C493</text>
<text x="56.9" y="65.4">C46</text>
<text x="117.4" y="65.4">R56</text>
<text x="124.5" y="65.4">100K/1%</text>
<text x="172.5" y="63.7">100R</text>
<text x="181.4" y="65.4">RV28</text>
<text x="49.8" y="69">1uF</text>
<text x="56.9" y="69">100nF</text>
<text x="117.4" y="70.8">R57</text>
<text x="124.5" y="70.8">100K/4418, /NC/6818</text>
<text x="200.3" y="67.2">C512</text>
<text x="200.3" y="69.3">10nF</text>
<text x="65.8" y="72.6">S5P4418</text>
<text x="114.9" y="77.9">R58</text>
<text x="114.9" y="80">/NC/4418, 100K/6818</text>
<text x="184.6" y="81.8" transform="rotate(-90 184.6 81.8)">AVRL101A1R1NTB</text>
<text x="44.5" y="94.8">C47</text>
<text x="65.8" y="97.5">R497</text>
<text x="71.2" y="97.5">1K</text>
<text x="42.7" y="102.8">15pF</text>
<text x="44.5" y="112.6">C50</text>
<text x="62.3" y="108.1">X1</text>
<text x="79.4" y="108.1">R61</text>
<text x="79.4" y="110.2">5.1M</text>
<text x="42.7" y="120.6">15pF</text>
<text x="42.7" y="134.8">R71</text>
<text x="48" y="134.8">470K</text>
<text x="44.5" y="142.8">X3</text>
<text x="60.5" y="138.3">R60</text>
<text x="60.5" y="140.1">5.1M</text>
<text x="30.3" y="152.6">25pF</text>
<text x="33.8" y="150.8">C48</text>
<text x="42.7" y="150.8">32.768K</text>
<text x="58.7" y="152.6">25pF</text>
<text x="60.5" y="150.8">C49</text>
</g>
<text font-size="1.5" fill="#8000ff" x="62.3" y="109.9">24MHz</text>
<g font-size="1.3">
<text x="30.8" y="1.4">5</text>
<text x="88.8" y="1.4">4</text>
<text x="146.9" y="1.4">3</text>
<text x="204.9" y="1.4">2</text>
<text x="263" y="1.4">1</text>
<text x=".5" y="28.4">D</text>
<text x="292.6" y="28.4">D</text>
<text x=".5" y="79.5">C</text>
<text x="292.6" y="79.5">C</text>
<text x=".5" y="130.6">B</text>
<text x="292.6" y="130.6">B</text>
<text x=".5" y="181.6">A</text>
<text x="292.6" y="181.6">A</text>
<text x="30.8" y="207.5">5</text>
<text x="88.8" y="207.5">4</text>
<text x="146.9" y="207.5">3</text>
<text x="204.9" y="207.5">2</text>
<text x="263" y="207.5">1</text>
</g>
</svg>
